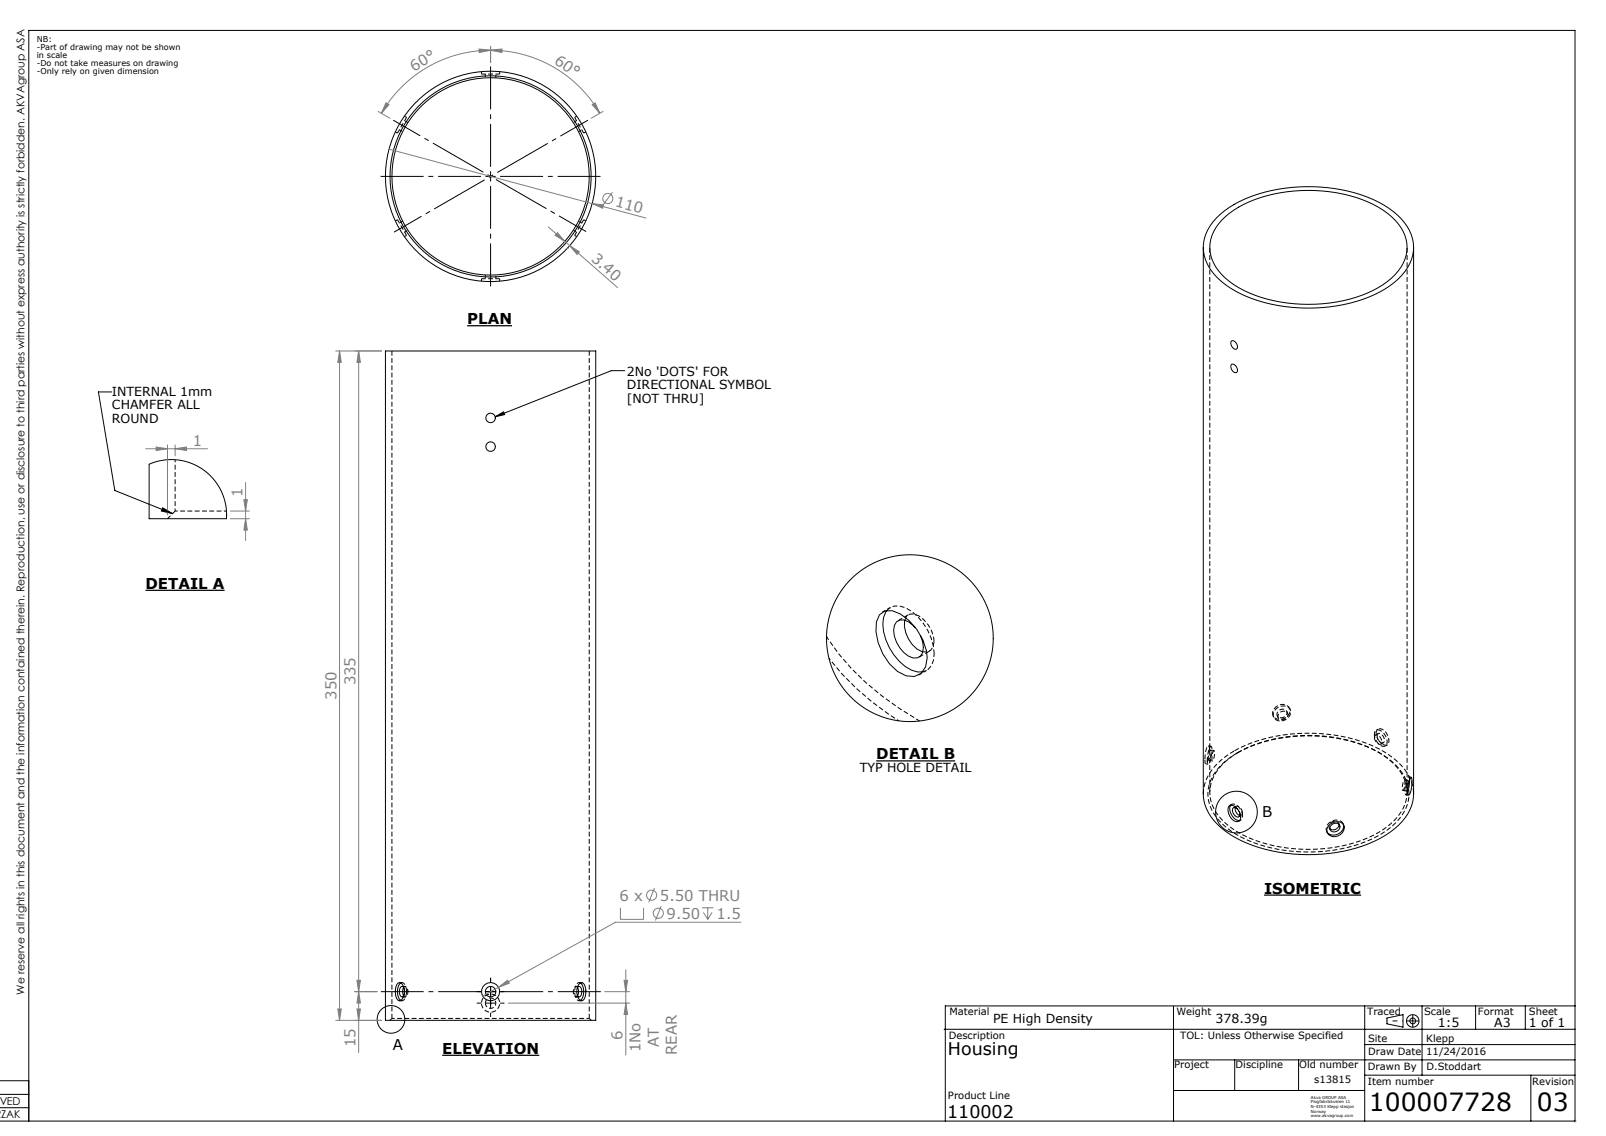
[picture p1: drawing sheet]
<svg xmlns="http://www.w3.org/2000/svg" width="420mm" height="297mm" viewBox="0 0 420 297" stroke-linecap="round" stroke-linejoin="round" font-family="sans-serif">
<g fill="none" stroke="#000" stroke-width=".26" stroke-dasharray="1.3 .6" stroke-linecap="butt">
<path d="M236.6 162.2l.5-1 .8-.6a5.2 5.2 0 0 1 4.9 2.8l.9 1.6 .6 2.7M237.6 160.7l-2.8 1.6M240.3 171.8l2.8-1.6M323.6 196.8a13.9 13.9 0 0 0-7.6 9.6 11.1 11.1 0 0 0 4.9 10.1 35.8 35.8 0 0 0 22.4 6.2 34.6 34.6 0 0 0 20.5-6.4 10.7 10.7 0 0 0 4.3-11.3 16 16 0 0 0-9-9.1 41.5 41.5 0 0 0-35.5 .9M323.9 196.6l-.3 .2M332.9 187.2l.2 .3M334 187.1l.3 .6M336.8 186.5l-.3-.5M337.4 185.5l-.2-.3M359.4 192.8l.5 1.2a.89 .89 0 0 0 1.4 .4 1.73 1.73 0 0 0-1.5-2.3l-.4 .7M360.1 192.4a1.51 1.51 0 0 0 1.8 1.7 1.71 1.71 0 0 0-1.4-2.4l-.4 .7M360.4 190.6l-.5 .3"/>
<path d="M360.8 196.8l-.4-.2M362.3 195l.5-.3M322.1 210.3l-.6 .3M323 211.1l.1-.2a1.21 1.21 0 0 1 1.7 1l.1 .6M323.9 214.7l.6-.3M324.9 213.3a3.2 3.2 0 0 0-2.6-3.1l-.4 .3M347 217.4l.1 .3M347.6 216.4l.3 .5M350.4 215.8l-.3-.6M351.4 215.7l-.1-.3M103.4 259.3v.1M104.7 257l-.2-.1"/>
<path d="M106.1 257.9h-.1M106.3 259.3l-.1-1.1a1.11 1.11 0 0 0-1.4-1.2M106.7 259.3v-.3M150.8 257.9h-.2M150.8 259.3v.1M151.3 259.3v-.3M152.3 257l-.2-.1M104.3 261.6h.4M104.8 261.5a1.1 1.1 0 0 0 1.4-1.1l.1-1.1M105.8 260.6h.3M150.5 260.6l.4-.1M151.9 261.6h.4"/>
</g>
<g fill="none" stroke="#000" stroke-width=".26" stroke-dasharray="1.3 .6" stroke-dashoffset=".3" stroke-linecap="butt">
<path d="M125.9 18.7v.7M130.7 19.4v-.7M103.4 34.5l.5 .3M106.3 30.7l-.5-.3M150.8 30.4l-.5 .3M152.7 34.8l.5-.3M103.9 57.4l-.5 .4M153.2 57.8l-.5-.4M105.8 61.9l.5-.3M125.9 72.9v.6M130.7 73.5v-.6M150.3 61.6l.5 .3"/>
<path d="M315.3 199.7l.7 .1M316.7 195.1l-.7-.1M323.9 196.6a40.3 40.3 0 0 1 36.5 0 13.6 13.6 0 0 1 7.5 9.5 11.1 11.1 0 0 1-5.1 10 36.2 36.2 0 0 1-24.3 5.8 31.4 31.4 0 0 1-18-6.7 10.1 10.1 0 0 1-3.5-11.2 15.2 15.2 0 0 1 6.9-7.4M347.8 216.6a1.3 1.3 0 0 1 .6-1.8 1.3 1.3 0 0 1 1.8 .8M367.7 207.8l.6 .1M369.1 203.2l-.7-.1M105.1 256.9h-.6M151.8 257a1.11 1.11 0 0 0-1.4 1.2 3.1 3.1 0 0 0 .9 3.4h.5M152.1 256.9h-.6M153.2 259.4v-.7M104.5 261.6h.6M151 260.3l-.2 .3a1.19 1.19 0 0 1-.9-1.6 .84 .84 0 0 1 1-1l.1 .2"/>
<path d="M151.5 261.6h.6"/>
</g>
<path d="M45.8 120.2v13.4M59.2 133.6h-13.4M316 198.2l.1 .6a3.4 3.4 0 0 0 .5-2.7l-.4 .5-.2 1.6M316.9 198.4l.1 .5a2.89 2.89 0 0 0 .5-2.7l-.4 .6-.2 1.6M332.8 186.5a2.01 2.01 0 0 0 3.3 1.2 1.84 1.84 0 0 0 1.2-2.3 1.84 1.84 0 0 0-2.2-1.2 2.64 2.64 0 0 0-2.3 2.3M333 186.9a2.57 2.57 0 0 1 1.6-2.1 2.57 2.57 0 0 1 2.7 .5 2.43 2.43 0 0 1-.7 2.6 2.43 2.43 0 0 1-2.6 .4 1.55 1.55 0 0 1-1-1.4M333.9 186.7a1.31 1.31 0 0 0 1.8 .8 1.31 1.31 0 0 0 .6-1.8 1.51 1.51 0 0 0-2.4 1M334.2 187.3a1.36 1.36 0 0 0 1.4 .9 1.36 1.36 0 0 0 1.2-1.2 1.32 1.32 0 0 0-1.3-1.1 1.32 1.32 0 0 0-1.3 1.1v.3M324.9 212.5l-.2 .6-.5 .1M367.4 204.5l-.1 1.3-.4 .8a2.89 2.89 0 0 1 .4-2.7l.1 .6M368.1 206.5l-.3 .3a3.4 3.4 0 0 1 .4-2.7l.2 .6M154.1 266.3h-51.6" fill="none" stroke="#000" stroke-width=".26" stroke-dasharray="1.3 .6" stroke-dashoffset=".6" stroke-linecap="butt"/>
<g fill="none" stroke="#000" stroke-width=".26" stroke-dasharray="1.3 .6" stroke-dashoffset=".5" stroke-linecap="butt">
<path d="M126.9 19.4v1M104.4 33.9l.9 .5M106.7 32l-.9-.4M129.7 20.4v-1M150.8 31.6l-.9 .4M151.3 34.4l.9-.5M105.3 57.8l-.9 .5M152.2 58.3l-.9-.5M105.8 60.7l.9-.5M126.9 71.9v1M129.7 72.9v-1M149.9 60.2l.9 .5"/>
<path d="M241.3 175.7a3.6 3.6 0 0 0 2.8-3l.2-1.8M316.1 198.8l1 .2M317.5 196.2l-.9-.1M366.9 206.7l.9 .1M368.2 204.1l-.9-.2M105.5 258.2l.5-.3a1.19 1.19 0 0 1 .7 1.4M105.6 258.3l.2 1M106.7 259.3l-.1 .4a.87 .87 0 0 1-.7 .9l-.4-.3"/>
</g>
<path d="M102.5 91.8v174.5M244.3 170.9a14.6 14.6 0 0 0-7.5-12 3.8 3.8 0 0 0-4.8 .7M322.7 196.3a14.7 14.7 0 0 0-7.9 9.8l-.1 1.5M126.9 262.3a1.37 1.37 0 0 0 2 1.2 1.37 1.37 0 0 0 .2-2.3 1.37 1.37 0 0 0-2.1 .8l-.1 .3M154.1 266.3v-174.5" fill="none" stroke="#000" stroke-width=".26" stroke-dasharray="1.3 .6" stroke-dashoffset=".1" stroke-linecap="butt"/>
<g fill="none" stroke="#000" stroke-width=".26" stroke-dasharray="1.3 .6" stroke-dashoffset=".4" stroke-linecap="butt">
<path d="M232.8 158.8l-2.1 1.3M240.2 176.5l2.1-1.2M315.7 198.8a6.2 6.2 0 0 1 1-3.7 5.8 5.8 0 0 1-.7 4.7l-.3-1M359.4 192a1.06 1.06 0 0 1 .6-1.1 1.06 1.06 0 0 1 1.3 .3 3.2 3.2 0 0 1 1.3 3.5 1.3 1.3 0 0 1-2.1-.3l-.9-1.4-.2-1M360.4 191.8l-.7 .4M360.5 193.6a2.29 2.29 0 0 0 2.3 1.1 2.84 2.84 0 0 0-1.2-4 1.08 1.08 0 0 0-1.2-.1 1.08 1.08 0 0 0-.5 1.1M361.1 194.6l.7-.4M323.3 210.8l-.7 .4M324 213.6l.6-.4M105.8 259.3l-.1 .8M106 257.9h-.9M151.5 257.9h-.9"/>
<path d="M102.5 266.3l-.5 .5M105.1 260.6h.9M150.6 260.6h.9M154.6 266.8l-.5-.5"/>
</g>
<path d="M316.4 64.7v142.5M351.3 215.5a2.44 2.44 0 0 0-2.9-.9 2.44 2.44 0 0 0-1.5 2.6l.2 .4M368 207.2v-142.5M369.7 207.6a12 12 0 0 0-5.3-9.4 37.8 37.8 0 0 0-24.8-6.4 38.5 38.5 0 0 0-16.9 4.5M125.9 262.3a2.37 2.37 0 0 1 3.4-2.2 2.37 2.37 0 0 1 .5 4 2.37 2.37 0 0 1-3.8-1.3l-.1-.5" fill="none" stroke="#000" stroke-width=".26" stroke-dasharray="1.3 .6" stroke-dashoffset="-.1" stroke-linecap="butt"/>
<g fill="none" stroke="#000" stroke-width=".26">
<path d="M127 46.1h2.5M128.3 44.9v2.5M318.2 56.9a30.6 30.6 0 0 1 17.6-7.7 42.3 42.3 0 0 1 26.2 4.4 14.3 14.3 0 0 1 7.6 9.8 11.5 11.5 0 0 1-4.9 10.4 36.6 36.6 0 0 1-22.8 6.8 37.8 37.8 0 0 1-21.4-6.1 12 12 0 0 1-5.7-11.3 11.8 11.8 0 0 1 3.4-6.3zM319.5 57.5a28.9 28.9 0 0 1 17.2-7.4 38.7 38.7 0 0 1 25 4.8 11.8 11.8 0 0 1 6.2 10.8 13.6 13.6 0 0 1-7.5 9.5 40.3 40.3 0 0 1-36.5 0 13.6 13.6 0 0 1-7.5-9.5 10.1 10.1 0 0 1 3.1-8.2zM314.7 64.7v142.9a12.4 12.4 0 0 0 5.8 9.8 38.9 38.9 0 0 0 25.2 5.9 34.5 34.5 0 0 0 19-6.6 12.2 12.2 0 0 0 5-9.1v-142.9M100.8 91.8h55v175h-55zM163.4 96.9h-3.5l-30.4 12.1M322.1 89.1a1.44 1.44 0 0 1 1.3 2.2 1.44 1.44 0 0 1-1.3-2.2zM322.1 95.2a1.44 1.44 0 0 1 1.3 2.2 1.44 1.44 0 0 1-1.3-2.2zM29.2 102.5h-3.5l4.3 25.7 15.1 6.1M129.5 109l2.2-1.3 .3 .7zM39 121.4l3.6-1.1 3.7-.1 3.5 .9 3.4 1.7 2.7 2.6 2 3 1.1 3.5 .2 3.7h-20.2z"/>
<path d="M42.5 132.8l2.6 1.5-2.9-.7zM232 159.6a6.5 6.5 0 0 0-.9 5.5 14.6 14.6 0 0 0 7.3 10.1l1.6 .5h1.3M230 160.7l1.4-1h1.9a13.8 13.8 0 0 1 9 10.5l.2 1.8a4.2 4.2 0 0 1-5.5 4.7 13.4 13.4 0 0 1-7.9-11.6l.1-2.5zM236.6 162.2a7.9 7.9 0 0 0 4.7 8.2M239.4 164.1a4.6 4.6 0 0 0-4.1-2 3.2 3.2 0 0 0-1.4 4.2 8 8 0 0 0 4.9 5.7 2.29 2.29 0 0 0 2.7-2.7l-.2-1.5-.6-1.7M321.4 210.8a1.32 1.32 0 0 1 1.9 .4 2.58 2.58 0 0 1 .8 3.4 2.21 2.21 0 0 1-2.8-2l-.2-.7zM321.9 210.5a3 3 0 0 0 2.3 4M323 211.1a1.97 1.97 0 0 0 1.2 2.1M323.7 211.6a.74 .74 0 0 0-1-.5 .74 .74 0 0 0-.4 1.1l.7 1.1a.71 .71 0 0 0 1 .3 .71 .71 0 0 0 .2-1l-.2-.5M347.9 215.5a2.28 2.28 0 0 1 3.6 .5 2.48 2.48 0 0 1-1.4 2.5 2.48 2.48 0 0 1-2.9-.6 1.86 1.86 0 0 1 .7-2.4zM348.3 215.6a1.13 1.13 0 0 1 1.6-.3 1.13 1.13 0 0 1 .3 1.6 1.23 1.23 0 0 1-1.5 .6 1.23 1.23 0 0 1-.9-1.3zM350.2 215.6a1.48 1.48 0 0 1-2.4 1"/>
<path d="M351.3 215.5a2.5 2.5 0 0 1-1.3 2.6 2.5 2.5 0 0 1-2.9-.5M368.6 203.9l-.1 1.8-.4 1.6M368.9 203.3l.2-.1a7 7 0 0 1-.6 4.7h-.2a6.4 6.4 0 0 1 .6-4.6zM104.1 257l.4-.1a2.79 2.79 0 0 1 1 3.8l-.4 .6-.8 .3a3.4 3.4 0 0 1-.5-4.2zM104.8 257a3.4 3.4 0 0 0 0 4.5M105.5 258.2l-.2 1.2 .2 .9M105.6 258.3a.5 .5 0 0 0-.4-.4 .5 .5 0 0 0-.5 .3 1.82 1.82 0 0 0 .4 2.4l.6-.5M127 259.3h2.5M128.3 258v2.5M150.9 258.4a.5 .5 0 0 1 .4-.5 .5 .5 0 0 1 .6 .3 1.82 1.82 0 0 1-.4 2.4l-.6-.4M151 258.2l.3 1.1-.3 1M151.7 257l.4-.1a1.98 1.98 0 0 1 1.1 2.4 2.64 2.64 0 0 1-.8 2.3 1.27 1.27 0 0 1-1.4-1.3 3.4 3.4 0 0 1 .7-3.3z"/>
<path d="M151.8 257a3.4 3.4 0 0 1 0 4.6M127 262.3h2.5M128.3 261v2.5M246.9 269.1h165M306.9 263.1v30M306.9 277.1h105M322.9 277.1v8M339.6 277.1v8M356.9 263v30.1M356.9 273.1h55M362.7 266.2l4.2-.9v3.3l-4.2-.9zM371.9 263v18.1"/>
<path d="M385.9 263v6.1M398.9 263v6.1M412 263h-164.8v30.1M-.1 293.1h412v-285.1h-404.4v285.1M-.1 282.6h7.6M-.1 286.1h7.6M-.1 289.6h7.6M306.9 285.1h50M356.9 281.1h55M400.3 281.1v12"/>
<circle cx="128.3" cy="46.1" r="26.3"/>
<circle cx="128.3" cy="46.1" r="25.8"/>
<circle cx="128.3" cy="46.1" r="27.5"/>
<circle cx="128.3" cy="109.3" r="1.25"/>
<circle cx="128.3" cy="116.8" r="1.25"/>
<circle cx="237.9" cy="166.8" r="21.8"/>
<circle cx="323.4" cy="212.3" r="5.5"/>
<circle cx="128.3" cy="259.3" r="1.37"/>
<circle cx="128.3" cy="259.3" r="2.37"/>
<circle cx="102.2" cy="266.5" r="3.6"/>
<circle cx="369.5" cy="266.9" r=".76"/>
<circle cx="369.5" cy="266.9" r="1.63"/>
</g>
<path d="M125.9 19.4h4.8M103.9 34.8l2.4-4.1M150.3 30.7l2.4 4.1M152.7 57.4l-2.4 4.2M106.3 61.6l-2.4-4.2M130.7 72.9h-4.8M45.8 133.6l-2 2M244.3 167.7l-.3 1.4-.6 .9-1 .5-1.1-.1M240.5 188.5a67.4 67.4 0 0 1-24.3-22.1M315.1 198.7l.2 1 .7-1.5M368.6 203.9l-.2-.8a5.9 5.9 0 0 0-.7 4.7l.4-.5" fill="none" stroke="#000" stroke-width=".26" stroke-dasharray="1.3 .6" stroke-dashoffset=".2" stroke-linecap="butt"/>
<path d="M316.3 196.4v-.8l-.3-.6a4 4 0 0 0-.9 3.2v.5" fill="none" stroke="#000" stroke-width=".26" stroke-dasharray="1.3 .6" stroke-dashoffset="-.2" stroke-linecap="butt"/>
<path d="M359.9 191.7l.5 1.6M324.2 214.5a1.07 1.07 0 0 0 .7-1.2" fill="none" stroke="#000" stroke-width=".26" stroke-dasharray="1.3 .6" stroke-dashoffset=".8" stroke-linecap="butt"/>
<path d="M216.8 172.1a67.5 67.5 0 0 0 18.3 16.4" fill="none" stroke="#000" stroke-width=".26" stroke-dasharray="1.3 .6" stroke-dashoffset=".7" stroke-linecap="butt"/>
<g fill="none" stroke="#808080" stroke-width=".26">
<path d="M125.3 12.8l3 .3-2.9 .6zM128.3 13.1l3-.3-.1 .9zM128.3 13.1a33 33 0 0 1 28.6 16.5M128.3 13.1a33 33 0 0 0-28.6 16.5M128.3 12.1v4.3M98.9 29.1l3.1 1.8M100.9 26.9l.8 .5-2 2.2zM101.7 39l53.2 14.2M154.9 27.4l.7-.5 1.3 2.7zM157.7 29.1l-3.1 1.8M143.4 59.4l18.1 15.8M154.9 53.2l2.9 .4-.2 .8z"/>
<path d="M154.9 53.2l14 3.8M160.2 50.3l-2.5 3.2M145.8 60.8l1.9 2.3-2.5-1.6zM147 63.9h.1M148.3 65h.1M149 64.2l2.5 1.6-.6 .7zM87.8 91.8h12M88.8 91.8l.5 2.9h-1zM88.8 91.8v175M93.8 91.8l.5 2.9h-1zM93.8 91.8v183.4M38.1 117.3h16.2"/>
<path d="M40.8 116.9l3 .4-3 .5zM43.8 116.3v18.3M45.8 117.3l3-.4v.9zM45.8 116.3v2.9M60.2 135.6h5M60.2 133.6h5M63.8 130.6h.9l-.5 3zM64.2 135.6l.5 3h-.9zM64.2 126.1v15.2M162.3 237.3v3.1h6v-3.1M171.2 232.2l-1.5 3.7M172.9 236.9l-1.5 3.7"/>
<path d="M183.6 237.3h3M183.9 238.5l1.2 1.9M185.1 237.3v3.1M186.2 238.5l-1.1 1.9M92.8 259.3h5.8M93.3 256.3h1l-.5 3zM93.8 259.3l.5 2.9h-1zM130.4 258.1l2.3-1.8 .5 .8zM130.4 258.1l-4.2 2.3M158.1 259.3h6.6M163.2 256.3h.9l-.4 3zM163.7 253.6v22.2"/>
<path d="M193.8 241.1h-32.8l-30.6 17M87.8 266.8h12M88.3 263.8h1l-.5 3zM93.3 263.8h1l-.5 3zM132.9 262.3h31.8M163.7 262.3l.4 2.9h-.9z"/>
<circle cx="159" cy="51.9" r="1.32"/>
<circle cx="170.4" cy="234" r="1.32"/>
<circle cx="172.2" cy="238.8" r="1.32"/>
</g>
<path d="M122.2 85.2h11.7M38.1 154.3h20.6M229.2 198.9h20.6M330.6 234h25.4M115.6 275.9h25.4" fill="none" stroke="#000" stroke-width=".32"/>
<circle cx="411.9" cy="293.1" r=".27" fill="none" stroke="#c0c0c0" stroke-width=".26"/>
<path d="M102.8 31.4l50.5 29.1" fill="none" stroke="#000" stroke-width=".26" stroke-dasharray="15.2 1.3 1.3 1.3" stroke-dashoffset="7.1" stroke-linecap="butt"/>
<path d="M103.1 60.7l50.7-29.3" fill="none" stroke="#000" stroke-width=".26" stroke-dasharray="15.2 1.3 1.3 1.3" stroke-dashoffset="6.9" stroke-linecap="butt"/>
<path d="M125.8 46.1h-26.3M128.3 43.6v-26.2M128.3 48.6v26.3M130.8 46.1h26.2M125.8 259.3h-26.2M130.8 259.3h26.3" fill="none" stroke="#000" stroke-width=".26" stroke-dasharray="15.2 1.3 1.3 1.3" stroke-dashoffset="4" stroke-linecap="butt"/>
<path d="M125.8 259.3h-1.1M128.3 256.8v-1.2M128.3 259.8v-1.2M130.8 259.3h1.1M125.8 262.3h-1.1M128.3 261.8v1.1M128.3 264.8v1.1M130.8 262.3h1.1M367.8 266.9h3.3M369.5 265.3v3.3" fill="none" stroke="#000" stroke-width=".26" stroke-dasharray="15.2 1.3 1.3 1.3" stroke-linecap="butt"/>
<path d="M362.7 266.9h4.2" fill="none" stroke="#000" stroke-width=".26" stroke-dasharray="15.2 1.3 1.3 1.3" stroke-dashoffset="15" stroke-linecap="butt"/>
<path d="M129.5 109l2.2-1.3 .3 .7zM42.5 132.8l2.6 1.5-2.9-.7z" fill="#000"/>
<g fill="#808080">
<path d="M154.9 53.2l2.9 .4-.2 .8z"/>
<path d="M154.9 27.4l.7-.5 1.3 2.7zM128.3 13.1l3-.3-.1 .9z"/>
<path d="M130.4 258.1l2.8-1-.5-.8zM40.8 116.9l3 .4-3 .5zM45.8 117.3l3-.4v.9z"/>
<path d="M125.3 12.8l3 .3-2.9 .6zM100.9 26.9l.8 .5-2 2.2z"/>
<path d="M93.3 263.8h1l-.5 3zM93.8 259.3l.5 2.9h-1zM93.3 256.3h1l-.5 3zM93.8 91.8l.5 2.9h-1zM163.7 262.3l.4 2.9h-.9zM163.2 256.3h.9l-.4 3zM64.2 135.6l.5 3h-.9zM63.8 130.6h.9l-.5 3z"/>
<path d="M88.8 91.8l.5 2.9h-1zM88.3 263.8h1l-.5 3z"/>
<path d="M145.8 60.8l1.9 2.3-2.5-1.6zM149 64.2l2.5 1.6-.6 .7z"/>
</g>
<g font-size="6.5">
<text x="358" y="290.6">100007728</text>
<text x="401.9" y="290.6">03</text>
</g>
<g font-size="4.6">
<text x="247.9" y="275.9">Housing</text>
<text x="247.7" y="292.2">110002</text>
</g>
<g font-size="3.9" fill="#808080">
<text x="144.8" y="16.4" transform="rotate(35 144.8 16.4)">60°</text>
<text x="108.2" y="18.7" transform="rotate(-30 108.2 18.7)">60°</text>
<text x="160.7" y="53.9" transform="rotate(15 160.7 53.9)">110</text>
<text x="154.4" y="67.9" transform="rotate(41 154.4 67.9)">3.40</text>
<text x="50.4" y="116.5">1</text>
<text x="63.4" y="129.9" transform="rotate(-90 63.4 129.9)">1</text>
<text x="93" y="179.2" transform="rotate(-90 93 179.2)">335</text>
<text x="88" y="183" transform="rotate(-90 88 183)">350</text>
<text x="162" y="235.6">6 x</text>
<text x="172.6" y="235.6">5.50 THRU</text>
<text x="174.3" y="240.3">9.50</text>
<text x="187.4" y="240.3">1.5</text>
<text x="93" y="273.9" transform="rotate(-90 93 273.9)">15</text>
<text x="162.8" y="271.8" transform="rotate(-90 162.8 271.8)">6</text>
<text x="167.5" y="275.1" transform="rotate(-90 167.5 275.1)">1No</text>
<text x="172.3" y="273.8" transform="rotate(-90 172.3 273.8)">AT</text>
<text x="177" y="275.8" transform="rotate(-90 177 275.8)">REAR</text>
</g>
<g font-size="3.9">
<text x="122.2" y="84.7">PLAN</text>
<text x="38.1" y="153.9">DETAIL A</text>
<text x="229.2" y="198.5">DETAIL B</text>
<text x="330.1" y="213.5">B</text>
<text x="330.6" y="233.6">ISOMETRIC</text>
<text x="102.8" y="274.5">A</text>
<text x="115.6" y="275.5">ELEVATION</text>
</g>
<g font-size="3.3">
<text x="163.9" y="98.3">2No 'DOTS' FOR</text>
<text x="163.9" y="101.8">DIRECTIONAL SYMBOL</text>
<text x="29.3" y="103.5">INTERNAL 1mm</text>
<text x="29.3" y="107">CHAMFER ALL</text>
<text x="163.9" y="105.3">[NOT THRU]</text>
<text x="29.3" y="110.5">ROUND</text>
<text x="224.8" y="201.8">TYP HOLE DETAIL</text>
<text x="259.7" y="267.4">PE High Density</text>
<text x="317.9" y="267.4">378.39g</text>
<text x="376.1" y="268.6">1:5</text>
<text x="390.8" y="268.6">A3</text>
<text x="399.8" y="268.6">1 of 1</text>
</g>
<g font-size="2.8">
<text x="6.4" y="260" transform="rotate(-90 6.4 260)">We reserve all rights in this document and the information contained therein. Reproduction, use or disclosure to third parties without express authority is strictly forbidden. AKVAgroup ASA</text>
<text x="-.2" y="288.9">VED</text>
<text x=".3" y="292.4">ZAK</text>
</g>
<g font-size="2.6">
<text x="248.3" y="265.3">Material</text>
<text x="307.6" y="265.3">Weight</text>
<text x="357.5" y="265.3">Traced</text>
<text x="372.4" y="265.3">Scale</text>
<text x="386.5" y="265.3">Format</text>
<text x="399.8" y="265.3">Sheet</text>
<text x="248.1" y="271.7">Description</text>
<text x="308.6" y="271.7">TOL: Unless Otherwise Specified</text>
<text x="357.8" y="272.3">Site</text>
<text x="357.8" y="275.8">Draw Date</text>
<text x="373" y="272.3">Klepp</text>
<text x="373" y="275.8">11/24/2016</text>
<text x="307.1" y="279.3">Project</text>
<text x="323.1" y="279.3">Discipline</text>
<text x="339.8" y="279.3">Old number</text>
<text x="357.7" y="279.8">Drawn By</text>
<text x="373" y="279.8">D.Stoddart</text>
<text x="247.9" y="287.2">Product Line</text>
<text x="343.7" y="283.1">s13815</text>
<text x="357.7" y="283.7">Item number</text>
<text x="400.7" y="283.8">Revision</text>
</g>
<g font-size="2.1">
<text x="9.6" y="10.9">NB:</text>
<text x="9.6" y="13">-Part of drawing may not be shown</text>
<text x="9.6" y="15.2">in scale</text>
<text x="9.6" y="17.3">-Do not take measures on drawing</text>
<text x="9.6" y="19.4">-Only rely on given dimension</text>
</g>
<g font-size="1">
<text x="342.8" y="287.3">Akva GROUP ASA</text>
<text x="342.8" y="288.5">Plogfabrikkveien 11</text>
<text x="342.8" y="289.7">N-4353 Klepp stasjon</text>
<text x="342.8" y="290.9">Norway</text>
<text x="342.8" y="292.1">www.akvagroup.com</text>
</g>
</svg>
